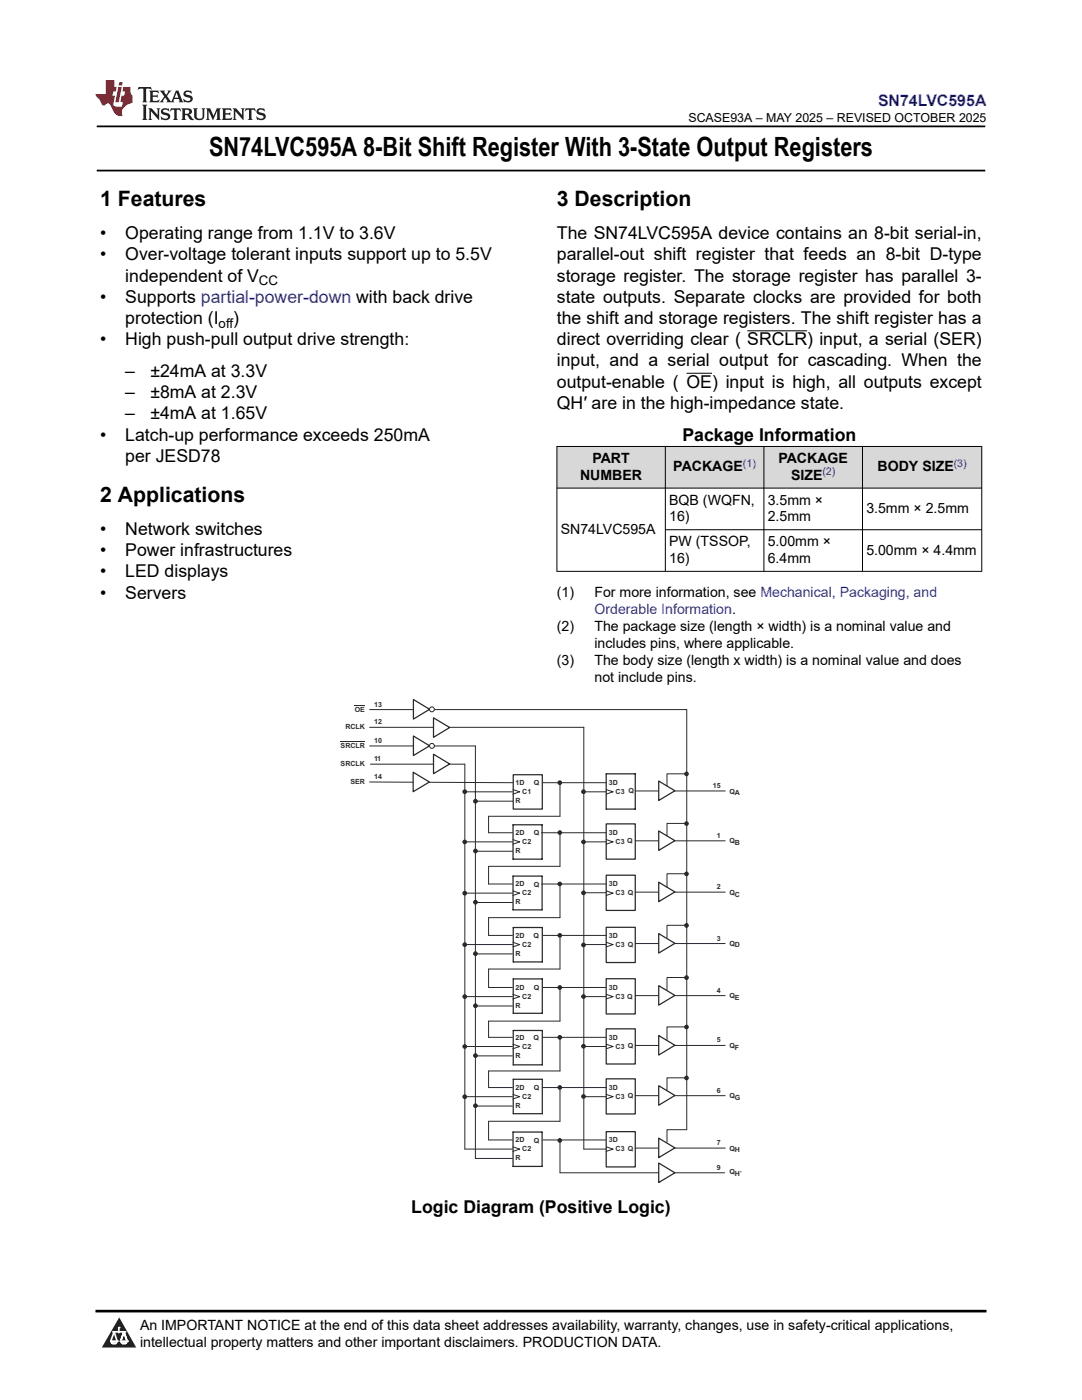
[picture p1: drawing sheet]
<svg xmlns="http://www.w3.org/2000/svg" width="216mm" height="279mm" viewBox="0 0 216 279" stroke-linecap="round" stroke-linejoin="round" font-family="sans-serif">
<path d="M19.3 25.2h177.3M19.3 34h177.3" fill="none" stroke="#000" stroke-width=".35"/>
<path d="M137 74.5h5.1M149.1 66h12" fill="none" stroke="#000" stroke-width=".2"/>
<g fill="#d8d8d8">
<path d="M111.1 89.1h84.8v8.3h-84.8z" fill-rule="evenodd"/>
<path d="M111.2 89.2h21.5v8.1h-21.5z" fill-rule="evenodd"/>
<path d="M132.8 89.2h19.6v8.1h-19.6z" fill-rule="evenodd"/>
<path d="M152.5 89.2h19.5v8.1h-19.5z" fill-rule="evenodd"/>
<path d="M172.2 89.2h23.6v8.1h-23.6z" fill-rule="evenodd"/>
</g>
<path d="M111.1 89.1h84.9M111.1 97.4h84.9M111.1 89v25.1M132.8 89v25.1M152.4 89v25.1M172.1 89v25.1M195.9 89v25.1M111.1 114h84.9M132.8 105.7h63.2" fill="none" stroke="#000" stroke-width=".2"/>
<path d="M73.8 141.6h63.2M108.2 156.2h12.8" fill="none" stroke="#2b292a" stroke-width=".2"/>
<path d="M82.5 139.6l3.2 2-3.2 1.9z" fill="#fff"/>
<path d="M82.5 139.6l3.2 2-3.2 1.9z" fill="none" stroke="#2b292a" stroke-width=".25"/>
<path d="M73.8 145.2h42.7" fill="none" stroke="#2b292a" stroke-width=".2"/>
<path d="M86.5 143.3l3.2 1.9-3.2 1.9z" fill="#fff"/>
<path d="M86.5 143.3l3.2 1.9-3.2 1.9z" fill="none" stroke="#2b292a" stroke-width=".25"/>
<path d="M73.8 148.9h21.1" fill="none" stroke="#2b292a" stroke-width=".2"/>
<path d="M82.5 146.9l3.2 1.9-3.2 2z" fill="#fff"/>
<path d="M82.5 146.9l3.2 1.9-3.2 2z" fill="none" stroke="#2b292a" stroke-width=".25"/>
<path d="M73.9 152.5h18.9" fill="none" stroke="#2b292a" stroke-width=".2"/>
<path d="M86.5 150.5l3.2 2-3.2 1.9z" fill="#fff"/>
<path d="M86.5 150.5l3.2 2-3.2 1.9zM102.4 154.6h5.8v6.9h-5.8zM121 154.4h5.8v7.1h-5.8z" fill="none" stroke="#2b292a" stroke-width=".25"/>
<path d="M73.8 156.1l28.5 .1M92.8 158h9.5M92.8 152.5v76.8M94.9 159.9h7.4M94.9 148.9v82.3M102.4 157.6l1.3 .4-1.4 .5M111.7 156.1v6.8M116.5 158h4.5M116.5 145.1v84.2M121 157.6l1.3 .4-1.3 .5M137 141.6v83.9" fill="none" stroke="#2b292a" stroke-width=".2"/>
<circle cx="111.7" cy="156.2" r=".37" fill="#2b292a"/>
<g fill="none" stroke="#2b292a" stroke-width=".2">
<path d="M92.8 168h9.5M94.9 169.9h7.4M97.5 166.2h4.8M97.5 162.9h14.2M102.4 167.6l1.3 .4-1.4 .5M108.1 166.2h12.9M111.7 166.2v6.7M116.5 168h4.5M121 167.6l1.3 .4-1.3 .5"/>
<circle cx="111.7" cy="156.2" r=".37"/>
</g>
<path d="M121 164.4h5.8v7.1h-5.8z" fill="none" stroke="#2b292a" stroke-width=".25"/>
<circle cx="111.7" cy="166.2" r=".37" fill="#2b292a"/>
<g fill="none" stroke="#2b292a" stroke-width=".2">
<path d="M97.5 162.9v3.3"/>
<circle cx="111.7" cy="166.2" r=".37"/>
</g>
<circle cx="92.7" cy="158" r=".37" fill="#2b292a"/>
<circle cx="92.7" cy="158" r=".37" fill="none" stroke="#2b292a" stroke-width=".2"/>
<circle cx="94.9" cy="159.9" r=".37" fill="#2b292a"/>
<circle cx="94.9" cy="159.9" r=".37" fill="none" stroke="#2b292a" stroke-width=".2"/>
<circle cx="116.4" cy="158" r=".37" fill="#2b292a"/>
<circle cx="116.4" cy="158" r=".37" fill="none" stroke="#2b292a" stroke-width=".2"/>
<circle cx="116.4" cy="168" r=".37" fill="#2b292a"/>
<circle cx="116.4" cy="168" r=".37" fill="none" stroke="#2b292a" stroke-width=".2"/>
<circle cx="92.7" cy="168" r=".37" fill="#2b292a"/>
<circle cx="92.7" cy="168" r=".37" fill="none" stroke="#2b292a" stroke-width=".2"/>
<circle cx="94.9" cy="169.8" r=".37" fill="#2b292a"/>
<g fill="none" stroke="#2b292a" stroke-width=".2">
<path d="M126.8 157.9h17.9"/>
<circle cx="94.9" cy="169.8" r=".37"/>
</g>
<path d="M131.4 155.9l3.3 1.9-3.3 2z" fill="#fff"/>
<path d="M131.4 155.9l3.3 1.9-3.3 2z" fill="none" stroke="#2b292a" stroke-width=".25"/>
<path d="M126.8 167.8h17.9" fill="none" stroke="#2b292a" stroke-width=".2"/>
<path d="M131.4 165.8l3.3 2-3.3 1.9z" fill="#fff"/>
<path d="M121 174.7h5.8v7h-5.8zM131.4 165.8l3.3 2-3.3 1.9z" fill="none" stroke="#2b292a" stroke-width=".25"/>
<path d="M92.8 178.2h9.5M97.5 176.4h4.8M97.5 172.9h14.2M102.4 177.8l1.3 .5-1.4 .4M108.1 176.4h12.9M111.7 176.4v6.7M121 177.8l1.3 .5-1.3 .4M94.9 180.1h7.4" fill="none" stroke="#2b292a" stroke-width=".2"/>
<circle cx="111.7" cy="176.4" r=".37" fill="#2b292a"/>
<g fill="none" stroke="#2b292a" stroke-width=".2">
<path d="M97.5 172.9v3.5"/>
<circle cx="111.7" cy="176.4" r=".37"/>
</g>
<circle cx="116.4" cy="178.2" r=".37" fill="#2b292a"/>
<circle cx="116.4" cy="178.2" r=".37" fill="none" stroke="#2b292a" stroke-width=".2"/>
<circle cx="92.7" cy="178.3" r=".37" fill="#2b292a"/>
<circle cx="92.7" cy="178.3" r=".37" fill="none" stroke="#2b292a" stroke-width=".2"/>
<circle cx="94.9" cy="180.1" r=".37" fill="#2b292a"/>
<g fill="none" stroke="#2b292a" stroke-width=".2">
<path d="M126.8 178h17.9"/>
<circle cx="94.9" cy="180.1" r=".37"/>
</g>
<path d="M131.4 176.1l3.3 1.9-3.3 1.9z" fill="#fff"/>
<path d="M131.4 176.1l3.3 1.9-3.3 1.9zM121 185.1h5.8v7h-5.8z" fill="none" stroke="#2b292a" stroke-width=".25"/>
<path d="M92.8 188.5h9.5M94.9 190.4h7.4M97.5 186.7h4.8M97.5 183.1h14.2M102.4 188.1l1.3 .4-1.4 .5M108.4 186.7h12.6M111.7 186.7v6.7M116.5 188.5h4.5M121 188.1l1.3 .4-1.3 .5" fill="none" stroke="#2b292a" stroke-width=".2"/>
<circle cx="111.7" cy="186.7" r=".37" fill="#2b292a"/>
<g fill="none" stroke="#2b292a" stroke-width=".2">
<path d="M97.5 183.1v3.6"/>
<circle cx="111.7" cy="186.7" r=".37"/>
</g>
<circle cx="116.4" cy="188.6" r=".37" fill="#2b292a"/>
<circle cx="116.4" cy="188.6" r=".37" fill="none" stroke="#2b292a" stroke-width=".2"/>
<circle cx="92.7" cy="188.5" r=".37" fill="#2b292a"/>
<circle cx="92.7" cy="188.5" r=".37" fill="none" stroke="#2b292a" stroke-width=".2"/>
<circle cx="94.9" cy="190.3" r=".37" fill="#2b292a"/>
<g fill="none" stroke="#2b292a" stroke-width=".2">
<path d="M126.8 188.3h17.9"/>
<circle cx="94.9" cy="190.3" r=".37"/>
</g>
<path d="M131.4 186.3l3.3 2-3.3 1.9z" fill="#fff"/>
<path d="M121 195.3h5.8v7.1h-5.8zM131.4 186.3l3.3 2-3.3 1.9z" fill="none" stroke="#2b292a" stroke-width=".25"/>
<path d="M92.8 198.9h9.5M97.5 197.1h4.8M97.5 193.4h14.2M102.4 198.4l1.3 .5-1.4 .5M108.3 197.1h12.6M111.7 197.1v6.7M116.5 198.9h4.5M121 198.4l1.3 .5-1.3 .5M94.9 200.8h7.4" fill="none" stroke="#2b292a" stroke-width=".2"/>
<circle cx="111.7" cy="197.1" r=".37" fill="#2b292a"/>
<g fill="none" stroke="#2b292a" stroke-width=".2">
<path d="M97.5 193.4v3.7"/>
<circle cx="111.7" cy="197.1" r=".37"/>
</g>
<circle cx="116.4" cy="198.9" r=".37" fill="#2b292a"/>
<circle cx="116.4" cy="198.9" r=".37" fill="none" stroke="#2b292a" stroke-width=".2"/>
<circle cx="92.7" cy="198.9" r=".37" fill="#2b292a"/>
<circle cx="92.7" cy="198.9" r=".37" fill="none" stroke="#2b292a" stroke-width=".2"/>
<circle cx="94.9" cy="200.7" r=".37" fill="#2b292a"/>
<g fill="none" stroke="#2b292a" stroke-width=".2">
<path d="M126.8 198.7h17.9"/>
<circle cx="94.9" cy="200.7" r=".37"/>
</g>
<path d="M131.4 196.7l3.3 2-3.3 1.9z" fill="#fff"/>
<path d="M131.4 196.7l3.3 2-3.3 1.9zM121 205.3h5.8v7h-5.8z" fill="none" stroke="#2b292a" stroke-width=".25"/>
<path d="M92.8 208.9h9.5M94.9 210.7h7.4M97.5 207h4.8M97.5 203.8h14.2M102.4 208.4l1.3 .5-1.4 .4M108.3 207h12.6M111.7 207v6.7M116.5 208.9h4.5M121 208.4l1.3 .5-1.3 .4" fill="none" stroke="#2b292a" stroke-width=".2"/>
<circle cx="111.7" cy="207" r=".37" fill="#2b292a"/>
<g fill="none" stroke="#2b292a" stroke-width=".2">
<path d="M97.5 203.8v3.2"/>
<circle cx="111.7" cy="207" r=".37"/>
</g>
<circle cx="116.4" cy="208.8" r=".37" fill="#2b292a"/>
<circle cx="116.4" cy="208.8" r=".37" fill="none" stroke="#2b292a" stroke-width=".2"/>
<circle cx="92.7" cy="208.9" r=".37" fill="#2b292a"/>
<circle cx="92.7" cy="208.9" r=".37" fill="none" stroke="#2b292a" stroke-width=".2"/>
<circle cx="94.9" cy="210.7" r=".37" fill="#2b292a"/>
<g fill="none" stroke="#2b292a" stroke-width=".2">
<path d="M126.8 208.6h17.9"/>
<circle cx="94.9" cy="210.7" r=".37"/>
</g>
<path d="M131.4 206.7l3.3 1.9-3.3 2z" fill="#fff"/>
<path d="M121 215.3h5.8v7h-5.8zM131.4 206.7l3.3 1.9-3.3 2z" fill="none" stroke="#2b292a" stroke-width=".25"/>
<path d="M92.8 218.9h9.5M97.5 217h4.8M97.5 213.7h14.2M102.4 218.4l1.3 .5-1.4 .4M108.2 217h12.8M111.7 217v6.8M116.5 218.9h4.5M121 218.4l1.3 .5-1.3 .4M94.9 220.7h7.4" fill="none" stroke="#2b292a" stroke-width=".2"/>
<circle cx="111.7" cy="217" r=".37" fill="#2b292a"/>
<g fill="none" stroke="#2b292a" stroke-width=".2">
<path d="M97.5 213.7v3.3"/>
<circle cx="111.7" cy="217" r=".37"/>
</g>
<circle cx="116.4" cy="218.8" r=".37" fill="#2b292a"/>
<circle cx="116.4" cy="218.8" r=".37" fill="none" stroke="#2b292a" stroke-width=".2"/>
<circle cx="92.7" cy="218.9" r=".37" fill="#2b292a"/>
<circle cx="92.7" cy="218.9" r=".37" fill="none" stroke="#2b292a" stroke-width=".2"/>
<circle cx="94.9" cy="220.7" r=".37" fill="#2b292a"/>
<g fill="none" stroke="#2b292a" stroke-width=".2">
<path d="M126.8 218.7h17.9"/>
<circle cx="94.9" cy="220.7" r=".37"/>
</g>
<path d="M131.4 216.7l3.3 1.9-3.3 2z" fill="#fff"/>
<path d="M131.4 216.7l3.3 1.9-3.3 2zM121 225.8h5.8v7.1h-5.8z" fill="none" stroke="#2b292a" stroke-width=".25"/>
<path d="M92.8 229.3h9.5M94.9 231.2h7.4M97.5 227.5h4.8M97.5 223.8h14.2M102.4 228.9l1.3 .4-1.4 .5M108.3 227.5h12.6M111.7 227.5v6.6M116.5 229.3h4.5M121 228.9l1.3 .4-1.3 .5" fill="none" stroke="#2b292a" stroke-width=".2"/>
<circle cx="111.7" cy="227.6" r=".37" fill="#2b292a"/>
<g fill="none" stroke="#2b292a" stroke-width=".2">
<path d="M97.5 223.8v3.7M126.8 229.1h17.9"/>
<circle cx="111.7" cy="227.6" r=".37"/>
</g>
<path d="M131.4 227.1l3.3 2-3.3 1.9z" fill="#fff"/>
<path d="M131.4 227.1l3.3 2-3.3 1.9z" fill="none" stroke="#2b292a" stroke-width=".25"/>
<path d="M111.7 234.1h32.9" fill="none" stroke="#2b292a" stroke-width=".2"/>
<path d="M131.4 232.1l3.3 2-3.3 1.9z" fill="#fff"/>
<path d="M131.4 232.1l3.3 2-3.3 1.9z" fill="none" stroke="#2b292a" stroke-width=".25"/>
<path d="M68 148h4.8M70.8 140.8h2M137 154.4h-3.9v2.5" fill="none" stroke="#2b292a" stroke-width=".2"/>
<circle cx="137" cy="154.4" r=".36" fill="#2b292a"/>
<g fill="none" stroke="#2b292a" stroke-width=".2">
<path d="M137 164.3h-3.9v2.5"/>
<circle cx="137" cy="154.4" r=".36"/>
</g>
<circle cx="137" cy="164.4" r=".36" fill="#2b292a"/>
<g fill="none" stroke="#2b292a" stroke-width=".2">
<path d="M137 174.4h-3.9v2.7"/>
<circle cx="137" cy="164.4" r=".36"/>
</g>
<circle cx="137" cy="174.4" r=".36" fill="#2b292a"/>
<g fill="none" stroke="#2b292a" stroke-width=".2">
<path d="M137 184.7h-3.9v2.4"/>
<circle cx="137" cy="174.4" r=".36"/>
</g>
<circle cx="137" cy="184.7" r=".36" fill="#2b292a"/>
<g fill="none" stroke="#2b292a" stroke-width=".2">
<path d="M137 195.1h-3.9v2.5"/>
<circle cx="137" cy="184.7" r=".36"/>
</g>
<circle cx="137" cy="195.1" r=".36" fill="#2b292a"/>
<g fill="none" stroke="#2b292a" stroke-width=".2">
<path d="M137 204.9h-3.9v2.6"/>
<circle cx="137" cy="195.1" r=".36"/>
</g>
<circle cx="137" cy="205" r=".36" fill="#2b292a"/>
<g fill="none" stroke="#2b292a" stroke-width=".2">
<path d="M137 215.1h-3.9v2.5"/>
<circle cx="137" cy="205" r=".36"/>
</g>
<circle cx="137" cy="215.1" r=".36" fill="#2b292a"/>
<g fill="none" stroke="#2b292a" stroke-width=".2">
<path d="M137 225.5h-3.9v2.4"/>
<circle cx="137" cy="215.1" r=".36"/>
</g>
<path d="M82.4 154.1l3.3 2-3.3 1.9z" fill="#fff"/>
<path d="M82.4 154.1l3.3 2-3.3 1.9zM102.4 164.6h5.8v6.9h-5.8zM102.4 174.8h5.8v6.8h-5.8zM102.4 185.1h5.8v6.9h-5.8zM102.4 195.4h5.8v6.8h-5.8zM102.4 205.7h5.8v6.8h-5.8zM102.4 215.4h5.8v6.9h-5.8zM102.4 225.9h5.8v6.9h-5.8z" fill="none" stroke="#2b292a" stroke-width=".25"/>
<path d="M116.5 178.2h4.5" fill="none" stroke="#2b292a" stroke-width=".2"/>
<circle cx="86.2" cy="141.6" r=".49" fill="#fff"/>
<circle cx="86.2" cy="141.6" r=".49" fill="none" stroke="#2b292a" stroke-width=".2"/>
<circle cx="86.2" cy="148.9" r=".49" fill="#fff"/>
<circle cx="86.2" cy="148.9" r=".49" fill="none" stroke="#2b292a" stroke-width=".2"/>
<path d="M0 0h215.9v23.8h-215.9z" fill-rule="evenodd" fill="#fff"/>
<path d="M27.7 17.4l-.2 .6 .5-.3h.6v.2v2.1l-.2 .4h1l-.2-.4v-2.1v-.2h.5l.5 .3-.1-.6zM29.8 18.1l.2 .4v1.5l-.2 .4h1.9l.1-.6a1.08 1.08 0 0 1-1.3 .2v-.7h.6l.4 .2v-.6l-.4 .2h-.6v-.6l.2-.1a1 1 0 0 1 1 .2l-.1-.5zM31.8 18.1l1 1.1-1 1.2h.9l-.2-.2 .4-.7 .5 .7-.2 .2h1.6l-.2-.2 .1-.4h1l.1 .4-.1 .2h.9l-.2-.3-.8-2h-.5l-1 2.2-.8-1.1 .9-1.1h-.8l.2 .2-.5 .7-.3-.7 .1-.2zM35.2 18.5l.4 1h-.8zM36.8 18.2a.65 .65 0 0 0-.2 .8 .65 .65 0 0 0 .6 .4l.7 .2 .1 .2a.79 .79 0 0 1-.7 .4 .79 .79 0 0 1-.7-.5l.1 .7 .2-.1a.93 .93 0 0 0 1.1 .1 .93 .93 0 0 0 .4-1 1.46 1.46 0 0 0-1.2-.6l-.1-.3a1.09 1.09 0 0 1 1.2 .2l-.2-.6-.1 .1-.6-.2zM28.4 20.9l.2 .4v2.3l-.2 .3h1l-.2-.3v-2.3l.2-.4zM29.6 21.6l.2 .4v1.6l-.2 .3h.8l-.3-.3v-1.4l1.7 1.8v-2l.2-.4h-.8l.2 .2 .1 1.1-1.2-1.3zM32.3 21.8a.65 .65 0 0 0-.2 .7 .65 .65 0 0 0 .7 .4l.6 .2 .1 .2a.79 .79 0 0 1-.7 .4 .79 .79 0 0 1-.7-.5l.1 .7 .2-.1a.93 .93 0 0 0 1.1 .1 .93 .93 0 0 0 .4-.9 1.46 1.46 0 0 0-1.2-.6l-.1-.4a1.09 1.09 0 0 1 1.2 .2l-.2-.6-.1 .1-.6-.1zM34.1 21.6l-.1 .7a.63 .63 0 0 1 .7-.4l.1 1.7-.3 .3h1l-.2-.3v-1.7a.66 .66 0 0 1 .8 .4l-.1-.7zM36.2 21.6l.2 .4v1.6l-.2 .3h.9l-.2-.2v-.7h.5l.1 .2a.79 .79 0 0 0 1.2 .6l-1-.9a.61 .61 0 0 0 .6-.6 .61 .61 0 0 0-.5-.6zM36.9 21.9h.2a.47 .47 0 0 1 .5 .1 .47 .47 0 0 1 .1 .5l-.2 .2h-.6zM38.5 21.6l.2 .2a2.27 2.27 0 0 0 .4 2 1.04 1.04 0 0 0 1.7-.7v-1.3l.2-.2h-.8l.2 .4v1.1a.6 .6 0 0 1-.6 .6 .6 .6 0 0 1-.6-.6v-1.1l.3-.4zM41.1 21.6l.2 .4v1.6l-.2 .3h.7l-.2-.3v-1.5l.9 1.9 .8-1.9v1.5l-.2 .3h1l-.3-.3v-1.6l.3-.4h-.8l-.7 1.5-.7-1.5zM44.3 21.6l.2 .4v1.6l-.2 .3h1.9l.1-.5a1.09 1.09 0 0 1-1.3 .1v-.6h.6l.4 .1v-.6l-.4 .2h-.6v-.6l.2-.1a1.01 1.01 0 0 1 1 .3l-.1-.6zM46.4 21.6l.3 .4v1.6l-.3 .3h.8l-.2-.3v-1.4l1.6 1.8v-2l.2-.4h-.7l.2 .2v1.1l-1.2-1.3zM49 21.6l-.1 .7a.63 .63 0 0 1 .8-.4v1.7l-.3 .3h1l-.2-.3v-1.7a.66 .66 0 0 1 .8 .4l-.1-.7zM51.4 21.8a.65 .65 0 0 0-.2 .7 .65 .65 0 0 0 .6 .4l.6 .2 .2 .2a.79 .79 0 0 1-.8 .4 .79 .79 0 0 1-.6-.5l.1 .7 .2-.1a.93 .93 0 0 0 1 .1 .93 .93 0 0 0 .5-.9 1.46 1.46 0 0 0-1.3-.6l-.1-.4a1.09 1.09 0 0 1 1.3 .2l-.2-.6-.2 .1-.5-.1z" fill="#231f20"/>
<path d="M21.1 16v2.8h-2.1l.1 .3 .9 1a.95 .95 0 0 0 .9 .9 .59 .59 0 0 1 .6-.4 .59 .59 0 0 1 .5 .4l.4 .8a1.59 1.59 0 0 0 2.1 1.3 1.61 1.61 0 0 1 1-2.2l1-.4-.1-1.5a1.59 1.59 0 0 1-.4-1.6h-1.4l-.2 .9h.5l-.1 .8h-.5l-.2 1v.2l.4 .1-.2 .9h-.6a.73 .73 0 0 1-1.1-.7l.3-1.5h-.5l.2-.8h.5l.2-.9h-.5v-1.4zM23.6 17.4l-.6 3h.7l.6-3zM23.8 16.4l-.1 .7h.7l.1-.7z" fill="#ed1c24"/>
<path d="M0 261.4h215.9v18h-215.9z" fill-rule="evenodd" fill="#fff"/>
<path d="M23.8 262.9l3.4 6h-6.9z" fill="#231f20"/>
<path d="M22.1 267.7h1.3l-.4 .5h-.3a.55 .55 0 0 1-.6-.5z" fill-rule="evenodd" fill="#fff"/>
<path d="M22.1 267.7h1.3l-.4 .5h-.3a.55 .55 0 0 1-.6-.5z" fill="none" stroke="#231f20" stroke-width=".34"/>
<path d="M22.1 267.7h1.3l-.4 .5h-.5zM23.7 265.9h.1M23.7 264.9v1z" fill="none" stroke="#fff" stroke-width=".34"/>
<circle cx="23.7" cy="264.9" r=".17" fill="#fff"/>
<path d="M22.6 265.8h.1M22.6 265.8h2.3z" fill="none" stroke="#fff" stroke-width=".34"/>
<circle cx="24.9" cy="265.8" r=".17" fill="#fff"/>
<path d="M24 267.7h.1" fill="none" stroke="#fff" stroke-width=".34"/>
<path d="M24.7 265.8l-.7 1.9z" fill="#fff"/>
<path d="M24.7 265.8l-.7 1.9z" fill="none" stroke="#fff" stroke-width=".34"/>
<path d="M24.7 265.8l.7 1.9z" fill="#fff"/>
<path d="M24.7 265.8l.7 1.9zM25.3 267.7h.1" fill="none" stroke="#fff" stroke-width=".34"/>
<circle cx="22.1" cy="267.7" r=".17" fill="#fff"/>
<path d="M22.8 265.8l-.7 1.9zM22.8 265.8l.6 1.9z" fill="none" stroke="#fff" stroke-width=".34"/>
<circle cx="23.4" cy="267.7" r=".17" fill="#fff"/>
<path d="M24.1 267.7h1.3a.65 .65 0 0 1-.6 .5 .65 .65 0 0 1-.7-.5z" fill-rule="evenodd" fill="#fff"/>
<path d="M24.1 267.7h1.3a.65 .65 0 0 1-.6 .5 .65 .65 0 0 1-.7-.5z" fill="none" stroke="#231f20" stroke-width=".34"/>
<path d="M24 267.7h.1M24.1 267.7h1.3l-.4 .5h-.5z" fill="none" stroke="#fff" stroke-width=".34"/>
<circle cx="25.4" cy="267.7" r=".17" fill="#fff"/>
<path d="M19 261.7h177.8" fill="none" stroke="#000" stroke-width=".53"/>
<text font-size="5.3" x="41.7" y="31.2">SN74LVC595A 8-Bit Shift Register With 3-State Output Registers</text>
<g font-size="4.2">
<text x="20" y="41.2">1 Features</text>
<text x="111.1" y="41.2">3 Description</text>
<text x="20" y="100.2">2 Applications</text>
</g>
<g font-size="3.5">
<text x="20" y="47.7">•</text>
<text x="25" y="47.7">Operating range from 1.1V to 3.6V</text>
<text x="111.1" y="47.7">The SN74LVC595A device contains an 8-bit serial-in,</text>
<text x="20" y="52">•</text>
<text x="25" y="52">Over-voltage tolerant inputs support up to 5.5V</text>
<text x="111.1" y="52">parallel-out shift register that feeds an 8-bit D-type</text>
<text x="25" y="56.2">independent of V</text>
<text x="111.1" y="56.2">storage register. The storage register has parallel 3-</text>
<text x="20" y="60.4">•</text>
<text x="25" y="60.4">Supports partial-power-down with back drive</text>
<text x="25" y="64.7">protection (I</text>
<text x="46.5" y="64.7">)</text>
<text x="111.1" y="64.7">the shift and storage registers. The shift register has a</text>
<text x="111.1" y="60.4">state outputs. Separate clocks are provided for both</text>
<text x="20" y="68.9">•</text>
<text x="25" y="68.9">High push-pull output drive strength:</text>
<text x="111.1" y="68.9">direct overriding clear ( SRCLR) input, a serial (SER)</text>
<text x="25" y="75.2">–</text>
<text x="30" y="75.2">±24mA at 3.3V</text>
<text x="111.1" y="73.1">input, and a serial output for cascading. When the</text>
<text x="111.1" y="77.4">output-enable ( OE) input is high, all outputs except</text>
<text x="25" y="79.5">–</text>
<text x="25" y="83.7">–</text>
<text x="30" y="79.5">±8mA at 2.3V</text>
<text x="30" y="83.7">±4mA at 1.65V</text>
<text x="111.1" y="81.6">QH′ are in the high-impedance state.</text>
<text x="20" y="87.9">•</text>
<text x="25" y="87.9">Latch-up performance exceeds 250mA</text>
<text x="136.2" y="87.9">Package Information</text>
<text x="25" y="92.2">per JESD78</text>
<text x="20" y="106.8">•</text>
<text x="25" y="106.8">Network switches</text>
<text x="20" y="111">•</text>
<text x="25" y="111">Power infrastructures</text>
<text x="20" y="115.2">•</text>
<text x="20" y="119.5">•</text>
<text x="25" y="115.2">LED displays</text>
<text x="25" y="119.5">Servers</text>
<text x="82.1" y="242.1">Logic Diagram (Positive Logic)</text>
</g>
<text font-size="3.2" fill="#00f" x="175.2" y="21.1">SN74LVC595A</text>
<g font-size="2.8">
<text x="115.8" y="95.8">NUMBER</text>
<text x="118.2" y="92.4">PART</text>
<text x="134.3" y="94.1">PACKAGE</text>
<text x="155.3" y="92.4">PACKAGE</text>
<text x="157.8" y="95.8">SIZE</text>
<text x="175.1" y="94.1">BODY SIZE</text>
<text x="133.5" y="100.7">BQB (WQFN,</text>
<text x="153.2" y="100.7">3.5mm ×</text>
<text x="111.9" y="106.5">SN74LVC595A</text>
<text x="133.5" y="104.1">16)</text>
<text x="153.2" y="104.1">2.5mm</text>
<text x="172.9" y="102.4">3.5mm × 2.5mm</text>
<text x="133.5" y="109">PW (TSSOP,</text>
<text x="133.5" y="112.4">16)</text>
<text x="153.2" y="109">5.00mm ×</text>
<text x="153.2" y="112.4">6.4mm</text>
<text x="172.9" y="110.7">5.00mm × 4.4mm</text>
<text x="111.1" y="119.2">(1)</text>
<text x="118.6" y="119.2">For more information, see Mechanical, Packaging, and</text>
<text x="111.1" y="126">(2)</text>
<text x="118.6" y="126">The package size (length × width) is a nominal value and</text>
<text x="118.6" y="129.3">includes pins, where applicable.</text>
<text x="111.1" y="132.7">(3)</text>
<text x="118.6" y="132.7">The body size (length x width) is a nominal value and does</text>
<text x="118.6" y="136.1">not include pins.</text>
<text x="27.9" y="265.5">An IMPORTANT NOTICE at the end of this data sheet addresses availability, warranty, changes, use in safety-critical applications,</text>
<text x="27.9" y="268.9">intellectual property matters and other important disclaimers. PRODUCTION DATA.</text>
</g>
<text font-size="2.8" fill="#00f" x="118.6" y="122.6">Orderable Information.</text>
<g font-size="2.6">
<text x="51.7" y="56.9">CC</text>
<text x="43.6" y="65.4">off</text>
</g>
<text font-size="2.5" x="137.4" y="24.3">SCASE93A – MAY 2025 – REVISED OCTOBER 2025</text>
<g font-size="2.1" fill="#00f">
<text x="148.3" y="93.1">(1)</text>
<text x="164.1" y="94.8">(2)</text>
<text x="190.3" y="93.1">(3)</text>
</g>
<g font-size="1.4" fill="#2b292a">
<text x="70.8" y="142.1">OE</text>
<text x="74.7" y="141.1">13</text>
<text x="68" y="149.4">SRCLR</text>
<text x="68.9" y="145.5">RCLK</text>
<text x="74.7" y="144.6">12</text>
<text x="74.7" y="148.3">10</text>
<text x="68" y="152.9">SRCLK</text>
<text x="74.7" y="151.9">11</text>
<text x="74.7" y="155.5">14</text>
<text x="69.9" y="156.5">SER</text>
<text x="102.9" y="156.7">1D</text>
<text x="102.9" y="160.3">R</text>
<text x="104.2" y="158.5">C1</text>
<text x="106.6" y="156.6">Q</text>
<text x="121.5" y="156.7">3D</text>
<text x="122.8" y="158.5">C3 Q</text>
<text x="142.2" y="157.3">15</text>
<text x="145.5" y="158.4">QA</text>
<text x="102.9" y="166.7">2D</text>
<text x="106.6" y="166.6">Q</text>
<text x="121.5" y="166.7">3D</text>
<text x="143" y="167.2">1</text>
<text x="102.9" y="170.3">R</text>
<text x="104.2" y="168.5">C2</text>
<text x="122.8" y="168.5">C3 Q</text>
<text x="145.5" y="168.3">QB</text>
<text x="102.9" y="176.9">2D</text>
<text x="104.2" y="178.7">C2</text>
<text x="106.6" y="177">Q</text>
<text x="121.5" y="176.9">3D</text>
<text x="122.8" y="178.7">C3 Q</text>
<text x="143" y="177.5">2</text>
<text x="145.5" y="178.7">QC</text>
<text x="102.9" y="180.5">R</text>
<text x="102.9" y="187.2">2D</text>
<text x="102.9" y="190.8">R</text>
<text x="104.2" y="189">C2</text>
<text x="106.4" y="187.2">Q</text>
<text x="121.5" y="187.2">3D</text>
<text x="122.8" y="189">C3 Q</text>
<text x="143" y="187.8">3</text>
<text x="145.5" y="188.7">QD</text>
<text x="102.9" y="197.5">2D</text>
<text x="106.6" y="197.6">Q</text>
<text x="121.5" y="197.5">3D</text>
<text x="102.9" y="201.2">R</text>
<text x="104.2" y="199.4">C2</text>
<text x="122.8" y="199.4">C3 Q</text>
<text x="143" y="198.2">4</text>
<text x="145.5" y="199.3">QE</text>
<text x="102.9" y="207.5">2D</text>
<text x="104.2" y="209.3">C2</text>
<text x="106.4" y="207.6">Q</text>
<text x="121.5" y="207.5">3D</text>
<text x="122.8" y="209.3">C3 Q</text>
<text x="143" y="208">5</text>
<text x="145.5" y="209.1">QF</text>
<text x="102.9" y="211.1">R</text>
<text x="102.9" y="217.5">2D</text>
<text x="102.9" y="221.1">R</text>
<text x="104.2" y="219.3">C2</text>
<text x="106.6" y="217.5">Q</text>
<text x="121.5" y="217.5">3D</text>
<text x="122.8" y="219.3">C3 Q</text>
<text x="143" y="218.1">6</text>
<text x="145.5" y="219.2">QG</text>
<text x="102.9" y="228">2D</text>
<text x="121.5" y="228">3D</text>
<text x="102.9" y="231.6">R</text>
<text x="104.2" y="229.8">C2</text>
<text x="106.6" y="228.1">Q</text>
<text x="122.8" y="229.8">C3 Q</text>
<text x="143" y="228.6">7</text>
<text x="143" y="233.5">9</text>
<text x="145.5" y="229.6">QH</text>
<text x="145.5" y="234.4">QH′</text>
</g>
</svg>
